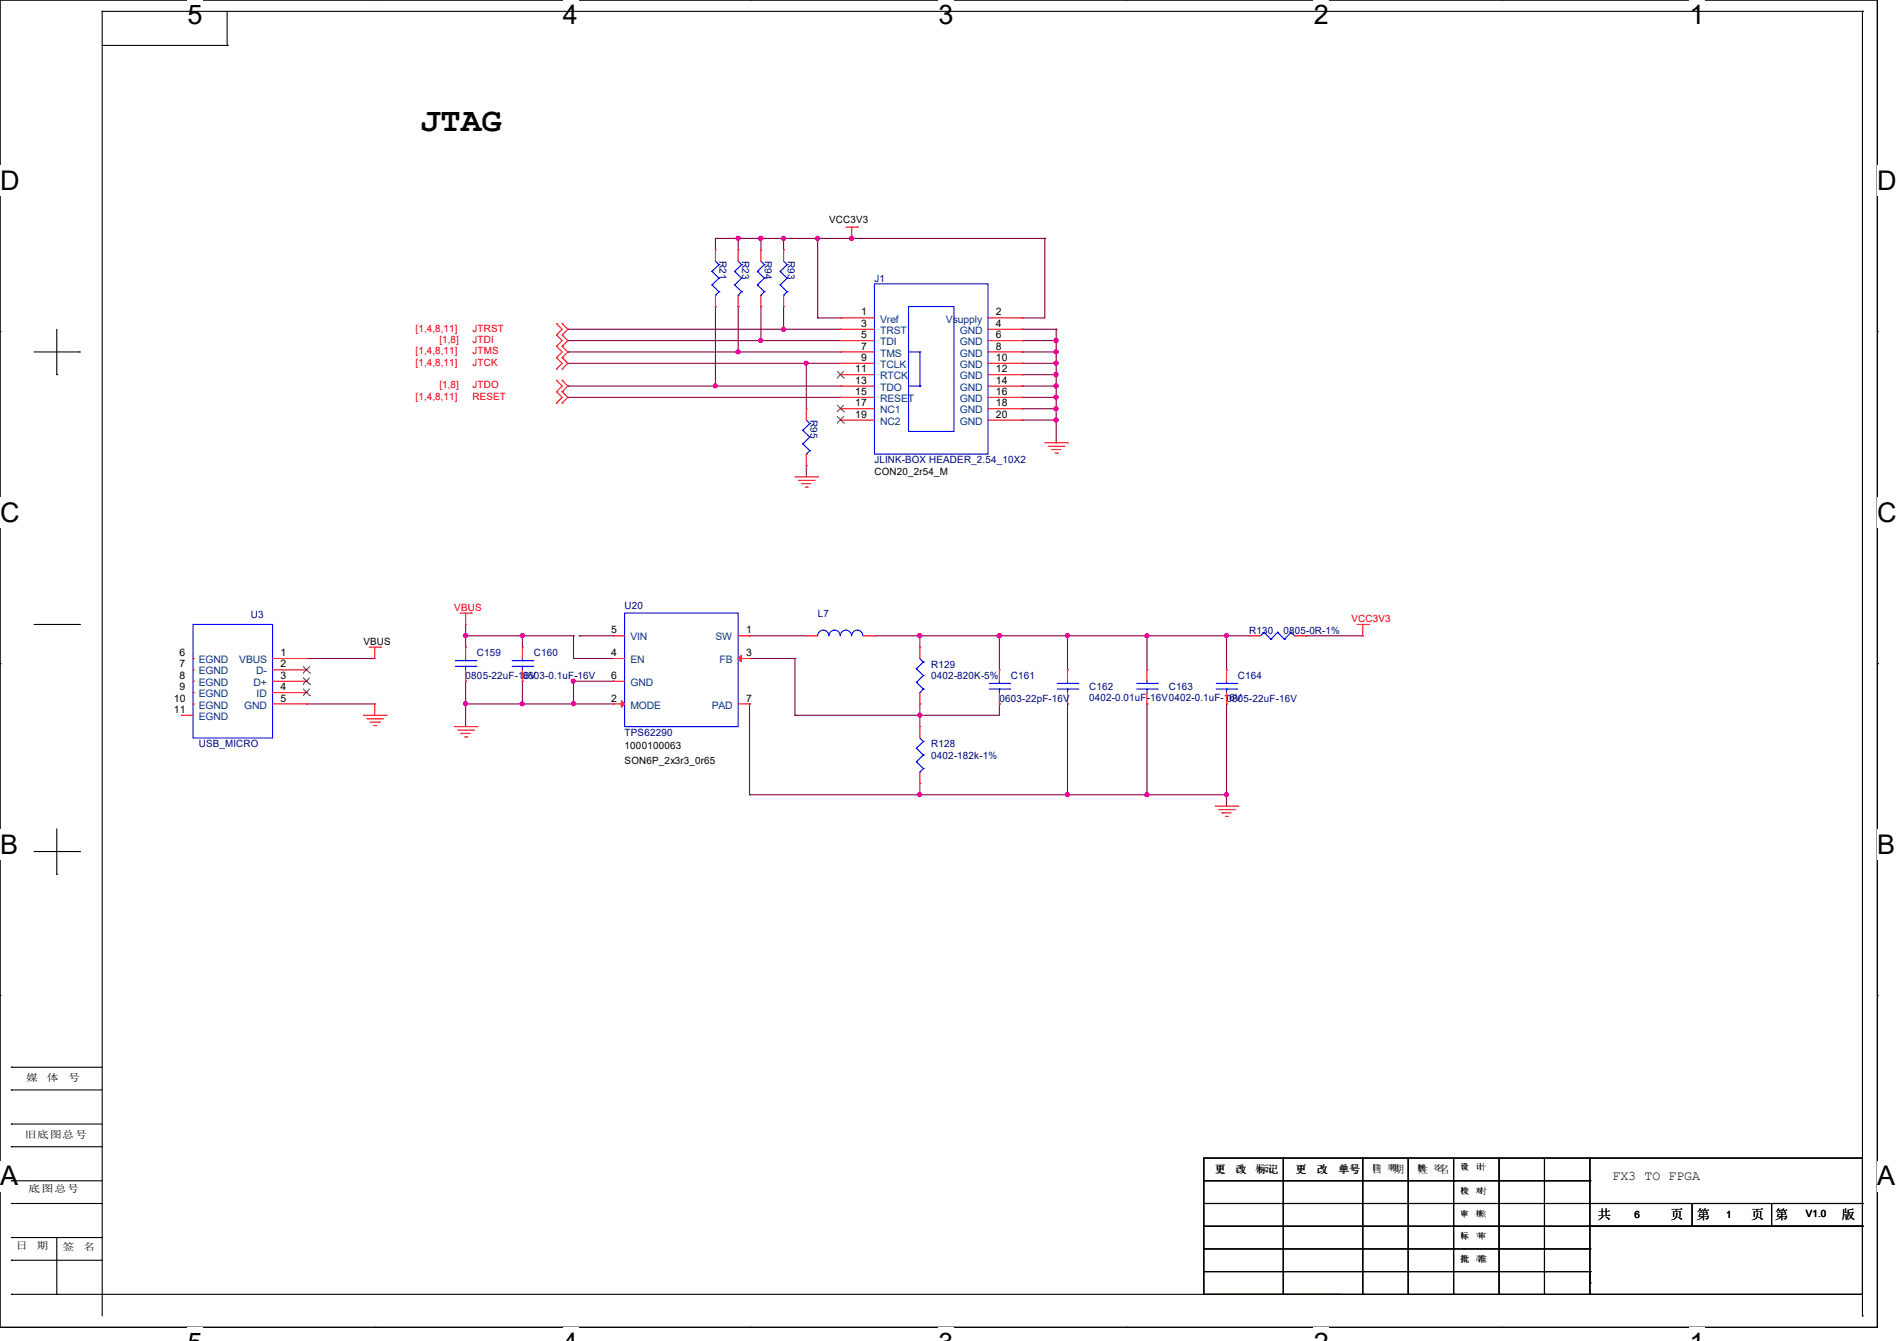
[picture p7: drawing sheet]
<svg xmlns="http://www.w3.org/2000/svg" width="297mm" height="210mm" viewBox="0 0 297 210" stroke-linecap="round" stroke-linejoin="round" font-family="sans-serif">
<path d="M0 0h293.9v207.9h-293.9z" fill="none" stroke="#000" stroke-width=".17"/>
<g fill="#fff">
<path d="M29.4 0h2.3v4.7h-2.3z"/>
<path d="M29.4 207.9h2.3v2.1h-2.3z"/>
</g>
<path d="M58.8 0h.1M58.8 207.9h.1" fill="none" stroke="#000" stroke-width=".17"/>
<g fill="#fff">
<path d="M88.1 0h2.4v4.7h-2.4z"/>
<path d="M88.1 207.9h2.4v2.1h-2.4z"/>
</g>
<path d="M117.6 0h.1M117.6 207.9h.1" fill="none" stroke="#000" stroke-width=".17"/>
<g fill="#fff">
<path d="M146.9 0h2.4v4.7h-2.4z"/>
<path d="M146.9 207.9h2.4v2.1h-2.4z"/>
</g>
<path d="M176.3 0h.1M176.3 207.9h.1" fill="none" stroke="#000" stroke-width=".17"/>
<g fill="#fff">
<path d="M205.7 0h2.4v4.7h-2.4z"/>
<path d="M205.7 207.9h2.4v2.1h-2.4z"/>
</g>
<path d="M235.1 0h.1M235.1 207.9h.1" fill="none" stroke="#000" stroke-width=".17"/>
<g fill="#fff">
<path d="M264.5 0h2.4v4.7h-2.4z"/>
<path d="M264.5 207.9h2.4v2.1h-2.4z"/>
<path d="M0 26h3v4.7h-3z"/>
<path d="M293.9 26h3.1v4.7h-3.1z"/>
<path d="M0 77.9h3v4.7h-3z"/>
<path d="M293.9 77.9h3.1v4.7h-3.1z"/>
</g>
<path d="M0 51.9h.1M293.9 51.9h.1" fill="none" stroke="#000" stroke-width=".17"/>
<g fill="#fff">
<path d="M0 129.9h2.8v4.7h-2.8z"/>
<path d="M293.9 129.9h2.9v4.7h-2.9z"/>
</g>
<path d="M0 103.9h.1M293.9 103.9h.1" fill="none" stroke="#000" stroke-width=".17"/>
<g fill="#fff">
<path d="M-.1 181.8h2.9v4.8h-2.9z"/>
<path d="M293.8 181.8h3v4.8h-3z"/>
</g>
<g fill="none" stroke="#000" stroke-width=".17">
<path d="M16 1.8h.1M16 7.1h19.6M16 1.8v204.3M16 1.8h275.6M35.6 7.1h.1M35.6 1.8v5.3M291.6 1.8h.1M291.6 1.8v179.6M5.3 55.1h7.1M8.9 58.7h.1M8.9 51.6v7.1M12.4 55.1h.1"/>
<path d="M5.3 97.8h7.1M12.4 97.8h.1M5.3 133.3h7.1M8.9 136.9h.1M8.9 129.8v7.1M12.4 133.3h.1M0 155.9h.1M293.9 155.9h.1M1.8 167.1h.1M1.8 170.7h.1M1.8 176h.1M1.8 179.6h.1"/>
<path d="M1.8 167.1h14.2M1.8 170.7h14.2M1.8 176h14.2M1.8 179.6h14.2M1.8 184.9h.1M1.8 188.5h.1M1.8 193.8h.1M1.8 197.4h.1M1.8 184.9h14.2M1.8 188.5h14.2M1.8 193.8h14.2M1.8 197.4h14.2"/>
<path d="M8.9 193.8h.1M8.9 193.8v8.9M188.5 181.4h103.1v21.3h-103.1zM188.5 184.9h60.4M188.5 188.5h103.1M188.5 192h103.1M188.5 195.6h60.4M188.5 199.1h60.4M200.9 199.1h.1M200.9 181.4v21.3M213.4 199.1h.1M213.4 181.4v21.3"/>
<path d="M220.5 199.1h.1M220.5 181.4v21.3M227.6 199.1h.1M227.6 184.9h.1M227.6 188.5h.1M227.6 192h.1M227.6 195.6h.1M227.6 181.4v21.3M234.7 199.1h.1M234.7 181.4v21.3M241.8 199.1h.1M241.8 181.4v21.3"/>
<path d="M248.9 184.9h.1M248.9 199.1h.1M248.9 188.5h.1M248.9 192h.1M248.9 195.6h.1M248.9 181.4v21.3M264.9 192h.1M264.9 188.5v3.5M277.4 192h.1M277.4 188.5v3.5M291.6 188.5h.1M291.6 192h.1"/>
<path d="M1.8 202.7h.1M1.8 202.7h208M8.9 202.7h.1M16 202.7h.1M200.9 202.7h.1M213.4 202.7h.1M220.5 202.7h.1M227.6 202.7h.1M234.7 202.7h.1M241.8 202.7h.1M248.9 200.9h.1M248.9 202.7h.1"/>
<path d="M291.6 206.1h.1M291.6 202.7v3.4"/>
</g>
<g fill="none" stroke="#800040" stroke-width=".17">
<path d="M112 37.3h.1M112 37.3h51.6M112 37.3v1.8M115.6 37.3h.1M115.6 37.3v1.8M119.1 37.3h.1M119.1 37.3v1.8M122.7 37.3h.1M122.7 37.3v1.8M128 37.3h.1M128 37.3v12.5M163.6 37.3h.1"/>
<path d="M163.6 37.3v12.5h-3.6M88.9 51.6h.1M88.9 53.3h.1M88.9 55.1h.1M88.9 51.6h42.7M88.9 53.3h42.7M88.9 55.1h42.7M88.9 56.9h42.7M112 48h.1M112 48v12.5M115.6 48h.1M115.6 55.1h.1"/>
<path d="M115.6 48v7.1M119.1 48h.1M119.1 53.3h.1M119.1 48v5.3M122.7 48h.1M122.7 51.6h.1M122.7 48v3.6M126.2 56.9h.1M126.2 56.9v7.1M128 49.8h.1M128 49.8h3.6M160 49.8h.1"/>
<path d="M160 51.6h.1M160 53.3h.1M160 55.1h.1M160 56.9h.1M160 58.7h.1M160 51.6h5.4M160 53.3h5.4M160 55.1h5.4M160 56.9h5.4M160 58.7h5.4M165.4 51.6h.1M165.4 53.3h.1"/>
<path d="M165.4 55.1h.1M165.4 56.9h.1M165.4 58.7h.1M165.4 51.6v17.7M88.9 60.5h.1M88.9 62.2h42.7M88.9 60.5h42.7M112 60.5h.1M126.2 72.9h.1M126.2 72.9v1.8M131.6 62.2h.1M160 60.5h.1"/>
<path d="M160 62.2h.1M160 64h.1M160 65.8h.1M160 62.2h5.4M160 60.5h5.4M160 64h5.4M160 65.8h5.4M165.4 60.5h.1M165.4 62.2h.1M165.4 64h.1M165.4 69.3h.1M72.9 97.8h.1"/>
<path d="M72.9 99.6h.1M72.9 99.6h16.9M72.9 97.8v3.5M81.8 99.6h.1M81.8 99.6v1.7M89.8 99.6h.1M89.8 99.6v3.5M90.7 99.6h.1M90.7 99.6h5.3M117.3 99.6h.1M117.3 99.6h8.9M136.9 99.6h.1"/>
<path d="M136.9 99.6h58.7M144 99.6h.1M144 99.6v1.7M156.5 99.6h.1M156.5 99.6v5.3M167.1 99.6h.1M167.1 99.6v5.3M179.6 99.6h.1M179.6 99.6v5.3M192 99.6h.1M192 99.6v5.3M204.5 99.6h.1"/>
<path d="M204.5 99.6h8.9M48 103.1h.1M48 110.2h.1M48 110.2h10.7M48 103.1h10.7M72.9 110.2h.1M72.9 106.7h.1M72.9 106.7v7.1M72.9 110.2h23.1M81.8 106.7h.1M81.8 110.2h.1M81.8 106.7v3.5"/>
<path d="M89.6 106.7h.1M89.6 106.7h6.4M89.8 106.7h.1M89.8 110.2h.1M89.8 103.1h.1M89.8 103.1h6.2M89.8 106.7v3.7M117.3 103.1h.1M117.3 110.2h.1M117.3 103.1h7.2M117.3 110.2v14.3M124.5 103.1h.1"/>
<path d="M124.5 112h.1M124.5 103.1v8.9M144 110.2h.1M144 112h.1M144 110.2v3.6M156.5 110.2h.1M156.5 110.2v1.8h-32M167.1 110.2h.1M167.1 110.2v14.3M179.6 110.2h.1M179.6 110.2v14.3M192 110.2h.1"/>
<path d="M192 110.2v16M117.3 124.5h.1M117.3 124.5h74.7M144 122.7h.1M144 124.5h.1M144 122.7v1.8M167.1 124.5h.1M179.6 124.5h.1M192 124.5h.1"/>
</g>
<g fill="#f0f" stroke="#f0f" stroke-width=".17">
<circle cx="122.7" cy="51.5" r=".32"/>
<circle cx="126.2" cy="56.9" r=".32"/>
<circle cx="128" cy="37.3" r=".32"/>
<circle cx="133.3" cy="37.3" r=".32"/>
<circle cx="165.3" cy="55.1" r=".32"/>
<circle cx="165.3" cy="56.9" r=".32"/>
<circle cx="165.3" cy="58.7" r=".32"/>
<circle cx="165.3" cy="60.4" r=".32"/>
<circle cx="165.3" cy="62.2" r=".32"/>
<circle cx="165.3" cy="53.3" r=".32"/>
<circle cx="165.3" cy="65.8" r=".32"/>
<circle cx="165.3" cy="64" r=".32"/>
<circle cx="119.1" cy="53.3" r=".32"/>
<circle cx="115.5" cy="55.1" r=".32"/>
<circle cx="112" cy="60.4" r=".32"/>
<circle cx="115.5" cy="37.3" r=".32"/>
<circle cx="119.1" cy="37.3" r=".32"/>
<circle cx="122.7" cy="37.3" r=".32"/>
<circle cx="167.1" cy="99.5" r=".32"/>
<circle cx="144" cy="99.5" r=".32"/>
<circle cx="89.8" cy="106.7" r=".32"/>
<circle cx="89.8" cy="110.2" r=".32"/>
<circle cx="81.8" cy="110.2" r=".32"/>
<circle cx="72.9" cy="110.2" r=".32"/>
<circle cx="81.8" cy="99.5" r=".32"/>
<circle cx="72.9" cy="99.5" r=".32"/>
<circle cx="167.1" cy="124.4" r=".32"/>
<circle cx="144" cy="124.4" r=".32"/>
<circle cx="156.4" cy="99.5" r=".32"/>
<circle cx="144" cy="112" r=".32"/>
<circle cx="192" cy="99.5" r=".32"/>
<circle cx="179.6" cy="99.5" r=".32"/>
<circle cx="192" cy="124.4" r=".32"/>
<circle cx="179.6" cy="124.4" r=".32"/>
</g>
<g fill="none" stroke="#f00" stroke-width=".17">
<path d="M112 39.1h.1M112 39.1v1.8M115.6 39.1h.1M115.6 39.1v1.8M119.1 39.1h.1M119.1 39.1v1.8M122.7 39.1h.1M122.7 39.1v1.8M132.5 35.6h1.7M133.3 37.3h.1M133.3 35.6v1.7M134.2 35.6h.1"/>
<path d="M87.1 52.5h.1M87.1 54.2h.1M87.1 56h.1M87.1 57.8h.1M87.1 59.6h.1M87.1 50.7h.1M87.1 52.5l.9 .8-.9 .9M87.1 56l.9 .9-.9 .9M87.1 59.6l.9 .9-.9 .8M87.1 50.7l.9 .9-.9 .9M87.1 54.2l.9 .9-.9 .9M88 54.2h.1"/>
<path d="M88 52.5h.1M88 57.8h.1M88 56h.1M88 59.6h.1M88 50.7h.1M88 52.5l.9 .8-.9 .9M88 56l.9 .9-.9 .9M88 59.6l.9 .9-.9 .8M88 50.7l.9 .9-.9 .9M88 54.2l.9 .9-.9 .9M112 48h.1M112 46.2v1.8"/>
<path d="M115.6 48h.1M115.6 46.2v1.8M119.1 48h.1M119.1 46.2v1.8M122.7 48h.1M122.7 46.2v1.8M131.6 49.8h.1M131.6 51.6h.1M131.6 53.3h.1M131.6 55.1h.1M131.6 56.9h.1M131.6 58.7h.1"/>
<path d="M131.6 49.8h5.3M131.6 51.6h5.3M131.6 53.3h5.3M131.6 55.1h5.3M131.6 56.9h5.3M131.6 58.7h5.3M154.7 49.8h5.3M154.7 51.6h5.3M154.7 53.3h5.3M154.7 55.1h5.3M154.7 56.9h5.3M154.7 58.7h5.3"/>
<path d="M160 58.7h.1M160 56.9h.1M160 55.1h.1M160 53.3h.1M160 51.6h.1M160 49.8h.1M87.1 61.3h.1M87.1 63.1h.1M87.1 61.3l.9 .9-.9 .9M88 61.3h.1M88 63.1h.1M88 61.3l.9 .9-.9 .9"/>
<path d="M124.5 74.7h3.5M125 75.2h2.5M125.5 75.7h.1M125.5 75.7h1.5M126.1 76.3h.3M126.2 64h.1M126.2 72.9h.1M126.2 64v1.8M126.2 71.1v1.8M126.4 76.3h.1M127.5 75.2h.1M128 74.7h.1"/>
<path d="M131.6 60.5h.1M131.6 62.2h.1M131.6 64h.1M131.6 65.8h.1M131.6 60.5h5.3M131.6 62.2h5.3M131.6 64h5.3M131.6 65.8h5.3M154.7 60.5h5.3M154.7 62.2h5.3M154.7 64h5.3M154.7 65.8h5.3"/>
<path d="M160 64h.1M160 62.2h.1M160 60.5h.1M160 65.8h.1M163.6 69.3h3.5M164.1 69.9h2.5M164.6 70.4h.1M164.6 70.4h1.5M165.2 71h.3M165.5 71h.1M166.6 69.9h.1M167.1 69.3h.1"/>
<path d="M72 96h1.8M72.9 97.8h.1M72.9 96v1.8M73.8 96h.1M96 99.6h.1M96 99.6h1.8M115.6 99.6h1.7M117.3 99.6h.1M126.2 99.6h.1M126.2 99.6h1.8M135.1 99.6h1.8M136.9 99.6h.1"/>
<path d="M195.6 99.6h.1M195.6 99.6h1.8M202.7 99.6h1.8M204.5 99.6h.1M212.5 97.8h1.7M213.4 99.6h.1M213.4 97.8v1.8M214.2 97.8h.1M28.4 112h.1M28.4 112h1.8M30.2 103.1h.1M30.2 104.9h.1"/>
<path d="M30.2 106.7h.1M30.2 108.5h.1M30.2 110.2h.1M42.7 103.1h5.3M42.7 104.9h5.3M42.7 106.7h5.3M42.7 108.5h5.3M42.7 110.2h5.3M48 103.1h.1M48 104.9h.1M48 106.7h.1M48 108.5h.1"/>
<path d="M48 110.2h.1M56.9 112h3.6M57.4 112.6h2.5M57.8 101.3h1.8M58 113.1h1.4M58.5 113.6h.3M58.7 110.2h.1M58.7 103.1h.1M58.7 101.3v1.8M58.7 110.2v1.8M58.8 113.6h.1M59.4 113.1h.1"/>
<path d="M59.6 101.3h.1M59.9 112.6h.1M60.5 112h.1M71.1 113.8h3.6M71.7 114.3h2.4M72.2 114.9h.1M72.2 114.9h1.4M72.7 115.4h.4M72.9 101.3h.1M72.9 106.7h.1M72.9 101.3v1.8M72.9 104.9v1.8"/>
<path d="M73.1 115.4h.1M74.1 114.3h.1M74.7 113.8h.1M81.8 101.3h.1M81.8 106.7h.1M81.8 101.3v1.8M81.8 104.9v1.8M96 103.1h.1M96 106.7h.1M96 110.2h.1M96 103.1h1.8M96 106.7h1.8"/>
<path d="M96 110.2h1.8M115.6 103.1h1.7M115.6 110.2h1.7M117.3 103.1h.1M117.3 110.2h.1M144 101.3h.1M144 110.2h.1M144 113.8h.1M144 101.3v1.8M144 108.5v1.7M144 113.8v1.8M156.5 104.9h.1"/>
<path d="M156.5 110.2h.1M156.5 104.9v1.8M156.5 108.5v1.7M167.1 104.9h.1M167.1 110.2h.1M167.1 104.9v1.8M167.1 108.5v1.7M179.6 104.9h.1M179.6 110.2h.1M179.6 104.9v1.8M179.6 108.5v1.7M192 104.9h.1"/>
<path d="M192 110.2h.1M192 104.9v1.8M192 108.5v1.7M144 122.7h.1M144 120.9v1.8M190.2 126.2h3.6M190.8 126.8h2.5M191.3 127.3h.1M191.3 127.3h1.4M191.9 127.8h.3M192.2 127.8h.1M193.3 126.8h.1"/>
<path d="M193.8 126.2h.1"/>
</g>
<g fill="none" stroke="#00f" stroke-width=".17">
<path d="M111.5 42.5h.1M111.5 44.6h.1M111.5 42.5l1.1 1.1M111.5 44.6l1.1 1.1M112 46.2h.1M112 40.9l.6 .5M112.6 41.4h.1M112.6 43.6h.1M112.6 45.7h.1M112.6 41.4l-1.1 1.1M112.6 43.6l-1.1 1M112.6 45.7l-.6 .5"/>
<path d="M115 42.5h.1M115 44.6h.1M115 42.5l1.1 1.1M115 44.6l1.1 1.1M115.6 46.2h.1M115.6 40.9l.5 .5M116.1 41.4h.1M116.1 43.6h.1M116.1 45.7h.1M116.1 41.4l-1.1 1.1M116.1 43.6l-1.1 1M116.1 45.7l-.5 .5"/>
<path d="M118.6 42.5h.1M118.6 44.6h.1M118.6 42.5l1.1 1.1M118.6 44.6l1.1 1.1M119.1 46.2h.1M119.1 40.9l.6 .5M119.7 41.4h.1M119.7 43.6h.1M119.7 45.7h.1M119.7 41.4l-1.1 1.1M119.7 43.6l-1.1 1M119.7 45.7l-.6 .5"/>
<path d="M122.1 42.5h.1M122.1 44.6h.1M122.1 42.5l1.1 1.1M122.1 44.6l1.1 1.1M122.7 46.2h.1M122.7 40.9l.5 .5M123.2 41.4h.1M123.2 43.6h.1M123.2 45.7h.1M123.2 41.4l-1.1 1.1M123.2 43.6l-1.1 1M123.2 45.7l-.5 .5"/>
<path d="M136.9 44.4h17.8v26.7h-17.8zM142.2 48h7.2v19.6h-7.2zM142.2 55.1h1.8M144 55.1h.1M144 55.1v5.4M125.7 67.4h.1M125.7 69.5h.1M125.7 67.4l1.1 1.1M125.7 69.5l1.1 1.1M126.2 71.1h.1M126.2 65.8l.6 .5M126.8 66.3h.1"/>
<path d="M126.8 68.5h.1M126.8 70.6h.1M126.8 66.3l-1.1 1.1M126.8 68.5l-1.1 1M126.8 70.6l-.6 .5M142.2 60.5h1.8M144 60.5h.1M30.2 97.8h12.5v17.8h-12.5zM97.8 96h17.8v17.8h-17.8zM128 99.6a.87 .87 0 0 1 .9-.9 .87 .87 0 0 1 .9 .9M129.8 99.6a.87 .87 0 0 1 .9-.9 .87 .87 0 0 1 .8 .9M131.6 99.6a.87 .87 0 0 1 .8-.9 .87 .87 0 0 1 .9 .9"/>
<path d="M133.3 99.6a.87 .87 0 0 1 .9-.9 .87 .87 0 0 1 .9 .9M197.9 99h.1M197.9 99l-.5 .6M197.9 99l1.1 1.1M200 99h.1M200 99l-1 1.1M200 99l1.1 1.1M202.1 99h.1M202.1 99l-1 1.1M202.1 99l.6 .6M202.7 99.6h.1M71.3 104.4h3.2"/>
<path d="M71.3 103.5h3.2M72.9 103.5h.1M72.9 104.4h.1M72.9 103.1v.4M72.9 104.4v.5M74.5 104.4h.1M74.5 103.5h.1M80.2 104.4h3.2M80.2 103.5h3.2M81.8 103.5h.1M81.8 104.4h.1M81.8 103.1v.4"/>
<path d="M81.8 104.4v.5M83.4 104.4h.1M83.4 103.5h.1M143.5 104.7h.1M143.5 106.8h.1M143.5 117.2h.1M143.5 119.3h.1M143.5 104.7l1.1 1.1M143.5 106.8l1.1 1.1M143.5 117.2l1.1 1M143.5 119.3l1.1 1.1M144 108.5h.1"/>
<path d="M144 103.1l.6 .6M144 115.6l.6 .5M144.6 103.7h.1M144.6 105.8h.1M144.6 107.9h.1M144.6 116.1h.1M144.6 118.2h.1M144.6 103.7l-1.1 1M144.6 105.8l-1.1 1M144.6 107.9l-.6 .6M144.6 116.1l-1.1 1.1M144.6 118.2l-1.1 1.1"/>
<path d="M154.9 107.9h3.2M154.9 107h3.2M156.5 107h.1M156.5 107.9h.1M156.5 106.7v.3M156.5 107.9v.6M158.1 107.9h.1M158.1 107h.1M165.5 107.9h3.2M165.5 107h3.2M167.1 107h.1M167.1 107.9h.1"/>
<path d="M167.1 106.7v.3M167.1 107.9v.6M168.7 107.9h.1M168.7 107h.1M178 107.9h3.2M178 107h3.2M179.6 107h.1M179.6 107.9h.1M179.6 106.7v.3M179.6 107.9v.6M181.2 107.9h.1M181.2 107h.1"/>
<path d="M190.4 107.9h3.2M190.4 107h3.2M192 107h.1M192 107.9h.1M192 106.7v.3M192 107.9v.6M193.6 107.9h.1M193.6 107h.1M199 100.1h.1M201.1 100.1h.1M144 120.9h.1M144.6 120.4h.1"/>
<path d="M144.6 120.4l-.6 .5"/>
</g>
<g fill="none" stroke="#804000" stroke-width=".16">
<path d="M131.1 59.2h.1M131.1 58.1l1 1.1M132.1 59.2h.1M132.1 58.1l-1 1.1M131.1 64.5h.1M131.1 66.2h.1M131.1 63.4l1 1.1M131.1 65.2l1 1M132.1 64.5h.1M132.1 66.2h.1M132.1 63.4l-1 1.1M132.1 65.2l-1 1"/>
<path d="M47.4 105.4h.1M47.4 107.2h.1M47.4 108.9h.1M47.4 104.3l1.1 1.1M47.4 106.1l1.1 1.1M47.4 107.9l1.1 1M48.5 105.4h.1M48.5 107.2h.1M48.5 108.9h.1M48.5 104.3l-1.1 1.1M48.5 106.1l-1.1 1.1M48.5 107.9l-1.1 1"/>
</g>
<g fill="#f00" stroke="#f00" stroke-width=".17">
<path d="M116.1 102.6v1l-.5-.5z"/>
<path d="M97.3 109.7l.5 .5-.5 .5z"/>
</g>
<text font-size="5.3" x="65.8" y="20.4">JTAG</text>
<g font-size="4.2">
<text x="29.4" y="3.8">5</text>
<text x="88.1" y="3.8">4</text>
<text x="146.9" y="3.8">3</text>
<text x="205.7" y="3.8">2</text>
<text x="264.5" y="3.8">1</text>
<text x="0" y="29.8">D</text>
<text x="293.9" y="29.8">D</text>
<text x="0" y="81.7">C</text>
<text x="293.9" y="81.7">C</text>
<text x="0" y="133.7">B</text>
<text x="293.9" y="133.7">B</text>
<text x="0" y="185.6">A</text>
<text x="293.9" y="185.6">A</text>
</g>
<g font-size="2.1">
<text x="252.5" y="184.7">FX3 TO FPGA</text>
<text x="250.1" y="191">共</text>
<text x="261.5" y="191">页</text>
<text x="265.6" y="191">第</text>
<text x="274.1" y="191">页</text>
<text x="277.9" y="191">第</text>
<text x="288.4" y="191">版</text>
</g>
<g font-size="1.7">
<text x="190.2" y="183.7">更</text>
<text x="202.9" y="183.7">更</text>
<text x="206.2" y="183.7">改</text>
<text x="209.5" y="183.7">单号</text>
<text x="214.8" y="183.7">日</text>
<text x="218.2" y="183.7">期</text>
<text x="221.9" y="183.7">姓</text>
<text x="225.3" y="183.7">名</text>
</g>
<g font-size="1.6">
<text x="129.8" y="34.9">VCC3V3</text>
<text x="134.8" y="49.4">1</text>
<text x="134.8" y="51.2">3</text>
<text x="134.8" y="53">5</text>
<text x="155.9" y="53">6</text>
<text x="155.9" y="51.2">4</text>
<text x="155.9" y="49.4">2</text>
<text x="133.9" y="58.3">11</text>
<text x="134.8" y="54.7">7</text>
<text x="134.8" y="56.5">9</text>
<text x="155.9" y="58.3">12</text>
<text x="155.9" y="56.5">10</text>
<text x="155.9" y="54.7">8</text>
<text x="133.9" y="60.1">13</text>
<text x="133.9" y="61.8">15</text>
<text x="133.9" y="63.6">17</text>
<text x="133.9" y="65.4">19</text>
<text x="155.9" y="63.6">18</text>
<text x="155.9" y="61.8">16</text>
<text x="155.9" y="60.1">14</text>
<text x="155.9" y="65.4">20</text>
<text x="136.9" y="74.3">CON20_2r54_M</text>
<text x="56.9" y="101">VBUS</text>
<text x="95.7" y="99.2">5</text>
<text x="116.8" y="99.2">1</text>
<text x="28.1" y="102.7">6</text>
<text x="28.1" y="104.5">7</text>
<text x="28.1" y="106.3">8</text>
<text x="43.9" y="102.7">1</text>
<text x="43.9" y="104.5">2</text>
<text x="43.9" y="106.3">3</text>
<text x="95.7" y="102.7">4</text>
<text x="95.7" y="106.3">6</text>
<text x="116.8" y="102.7">3</text>
<text x="27.2" y="109.9">10</text>
<text x="27.2" y="111.6">11</text>
<text x="28.1" y="108.1">9</text>
<text x="43.9" y="108.1">4</text>
<text x="43.9" y="109.9">5</text>
<text x="95.7" y="109.9">2</text>
<text x="116.8" y="109.9">7</text>
<text x="97.8" y="117.3">1000100063</text>
<text x="97.8" y="119.7">SON6P_2x3r3_0r65</text>
<text x="4.1" y="169.2">媒</text>
<text x="7.3" y="169.2">体</text>
<text x="10.7" y="169.2">号</text>
<text x="3.9" y="178.1">旧底图总号</text>
<text x="193.4" y="183.6">改</text>
<text x="196.5" y="183.6">标记</text>
<text x="4.4" y="186.7">底图总号</text>
<text x="255.9" y="190.8">6</text>
<text x="270.3" y="190.8">1</text>
<text x="282.7" y="190.6">V1.0</text>
<text x="2.5" y="195.6">日</text>
<text x="5.7" y="195.6">期</text>
<text x="9.8" y="195.7">签</text>
<text x="13" y="195.7">名</text>
</g>
<g font-size="1.6" fill="#000080">
<text x="136.9" y="44.1">J1</text>
<text x="136.9" y="72.6">JLINK-BOX HEADER_2.54_10X2</text>
<text x="97.8" y="95.3">U20</text>
<text x="39.3" y="96.7">U3</text>
<text x="128" y="96.6">L7</text>
<text x="195.6" y="99.2">R130</text>
<text x="200.9" y="99.2">0805-0R-1%</text>
<text x="72.9" y="106.3">0805-22uF-16V</text>
<text x="74.7" y="102.8">C159</text>
<text x="81.8" y="106.3">0603-0.1uF-16V</text>
<text x="83.6" y="102.8">C160</text>
<text x="145.8" y="104.6">R129</text>
<text x="145.8" y="106.3">0402-820K-5%</text>
<text x="158.3" y="106.3">C161</text>
<text x="193.8" y="106.3">C164</text>
<text x="156.5" y="109.9">0603-22pF-16V</text>
<text x="170.5" y="108.1">C162</text>
<text x="170.5" y="109.7">0402-0.01uF-16V0402-0.1uF-16V</text>
<text x="183" y="108.1">C163</text>
<text x="192" y="109.9">0805-22uF-16V</text>
<text x="31.1" y="117">USB_MICRO</text>
<text x="97.8" y="115.2">TPS62290</text>
<text x="145.8" y="117">R128</text>
<text x="145.8" y="118.8">0402-182k-1%</text>
</g>
<g font-size="1.6" fill="#f00">
<text x="65.1" y="51.9">[1,4,8,11]</text>
<text x="68.8" y="53.7">[1,8]</text>
<text x="74" y="53.7">JTDI</text>
<text x="74" y="51.9">JTRST</text>
<text x="65.1" y="57.3">[1,4,8,11]</text>
<text x="65.1" y="55.5">[1,4,8,11]</text>
<text x="74" y="57.3">JTCK</text>
<text x="74" y="55.5">JTMS</text>
<text x="65.1" y="62.6">[1,4,8,11]</text>
<text x="68.8" y="60.8">[1,8]</text>
<text x="74" y="60.8">JTDO</text>
<text x="74" y="62.6">RESET</text>
<text x="71.1" y="95.7">VBUS</text>
<text x="211.6" y="97.5">VCC3V3</text>
</g>
<g font-size="1.6" fill="#004080">
<text x="137.8" y="50.5">Vref</text>
<text x="137.8" y="52.3">TRST</text>
<text x="148.1" y="50.5">Vsupply</text>
<text x="150.3" y="52.3">GND</text>
<text x="137.8" y="54.1">TDI</text>
<text x="137.8" y="55.8">TMS</text>
<text x="137.8" y="57.6">TCLK</text>
<text x="137.8" y="59.4">RTCK</text>
<text x="150.3" y="59.4">GND</text>
<text x="150.3" y="57.6">GND</text>
<text x="150.3" y="55.8">GND</text>
<text x="150.3" y="54.1">GND</text>
<text x="137.8" y="61.2">TDO</text>
<text x="137.8" y="63">RESET</text>
<text x="137.8" y="64.7">NC1</text>
<text x="150.3" y="64.7">GND</text>
<text x="150.3" y="63">GND</text>
<text x="150.3" y="61.2">GND</text>
<text x="137.8" y="66.5">NC2</text>
<text x="150.3" y="66.5">GND</text>
<text x="98.7" y="100.3">VIN</text>
<text x="112" y="100.3">SW</text>
<text x="31.1" y="103.8">EGND</text>
<text x="31.1" y="105.6">EGND</text>
<text x="31.1" y="107.4">EGND</text>
<text x="37.5" y="103.8">VBUS</text>
<text x="39.7" y="107.4">D+</text>
<text x="40.1" y="105.6">D-</text>
<text x="98.7" y="103.8">EN</text>
<text x="98.7" y="107.4">GND</text>
<text x="112.7" y="103.8">FB</text>
<text x="31.1" y="109.2">EGND</text>
<text x="31.1" y="111">EGND</text>
<text x="31.1" y="112.7">EGND</text>
<text x="38.2" y="111">GND</text>
<text x="40.2" y="109.2">ID</text>
<text x="98.7" y="111">MODE</text>
<text x="111.4" y="111">PAD</text>
</g>
<g font-size="1.5" fill="#000080">
<text x="112.7" y="40.9" transform="rotate(90 112.7 40.9)">R21</text>
<text x="116.2" y="40.9" transform="rotate(90 116.2 40.9)">R23</text>
<text x="119.8" y="40.9" transform="rotate(90 119.8 40.9)">R94</text>
<text x="123.3" y="40.9" transform="rotate(90 123.3 40.9)">R93</text>
<text x="126.9" y="65.8" transform="rotate(90 126.9 65.8)">R95</text>
</g>
<g font-size="1.4">
<text x="217.6" y="183.4">期</text>
<text x="224.7" y="183.4">名</text>
<text x="231.4" y="183.3">计</text>
<text x="228.6" y="187">校</text>
<text x="231.4" y="187">对</text>
<text x="231.4" y="190.5">核</text>
<text x="228.6" y="197.7">批</text>
<text x="231.4" y="197.7">准</text>
<text x="231.4" y="194.1">审</text>
</g>
<g font-size="1.2">
<text x="214.8" y="183.3">日</text>
<text x="217.2" y="183.3">期</text>
<text x="221.9" y="183.3">姓</text>
<text x="224.3" y="183.3">名</text>
<text x="228.6" y="183.1">设</text>
<text x="231.1" y="183.1">计</text>
<text x="228.6" y="190.4">审</text>
<text x="231.1" y="186.8">对</text>
<text x="231.1" y="190.4">核</text>
<text x="228.6" y="193.9">标</text>
<text x="231.1" y="193.9">审</text>
<text x="231.1" y="197.5">准</text>
</g>
</svg>
